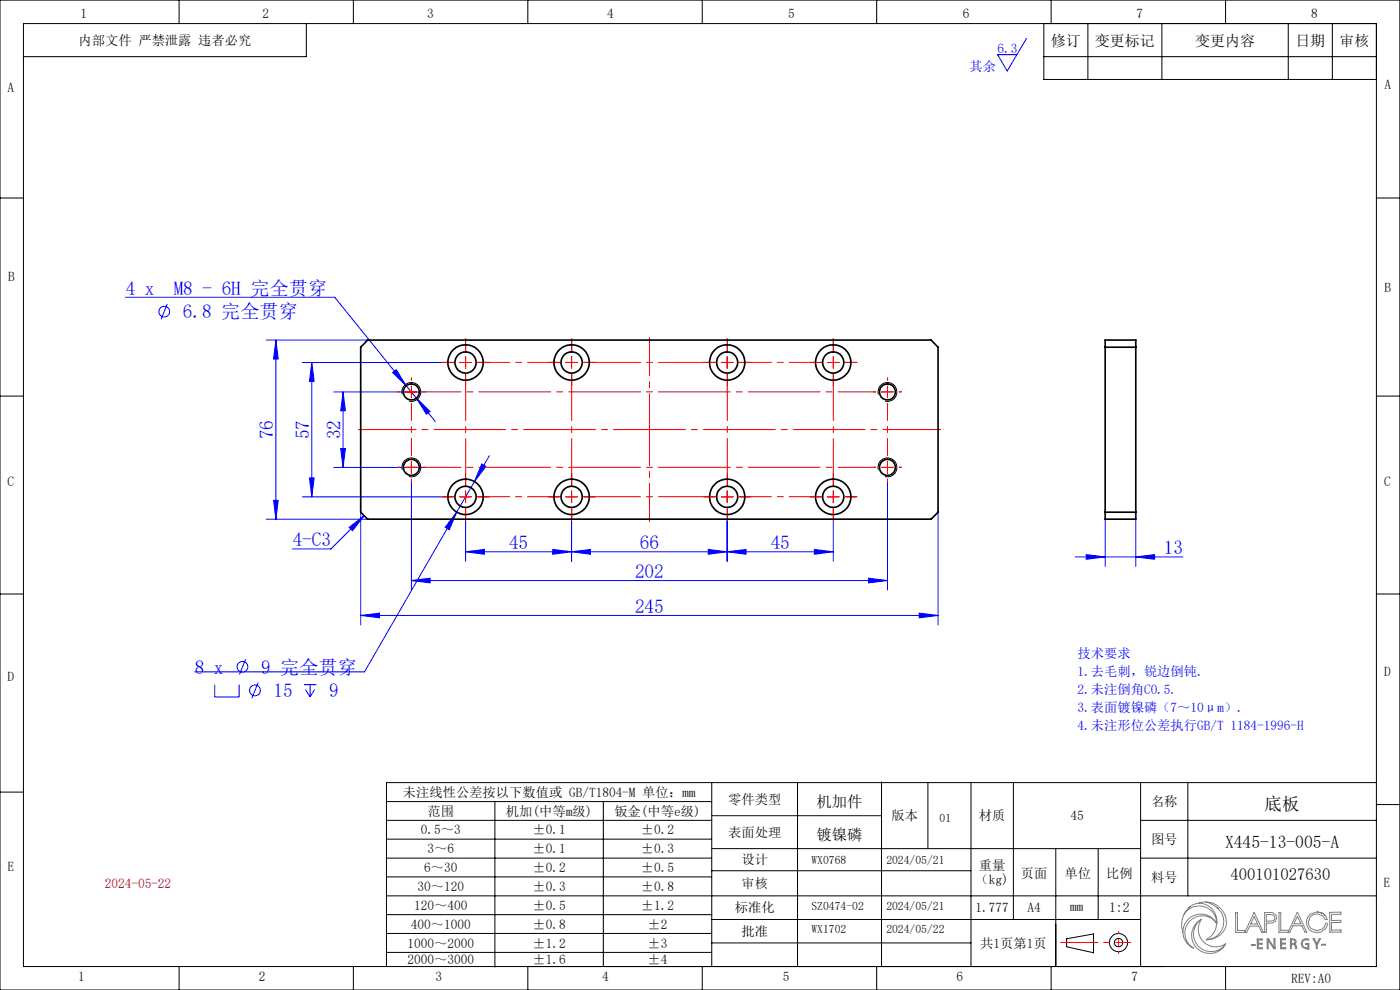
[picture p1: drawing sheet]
<svg xmlns="http://www.w3.org/2000/svg" width="297mm" height="210mm" viewBox="0 0 297 210" stroke-linecap="round" stroke-linejoin="round" font-family="sans-serif">
<g fill="none" stroke="#00f" stroke-width=".21">
<path d="M217.8 8.1l-4.1 7-2.1-3.5h4.1M26.6 63.1h44.4l15.2 18.7M35.5 64.5l-1.3 3.2M56.5 72.1h21.5M58.5 72.1v38M58.5 72.1l.5 4.1h-1zM64.1 76.9h29.7M66.1 76.9v28.5M66.1 76.9l.5 4h-.9zM83.3 79l.8-.6 2.1 3.4zM70.8 83.1h19.4M70.8 99.2h19.4"/>
<path d="M72.3 95.1h1l-.5 4.1zM72.8 83.1v16.1M72.8 83.1l.5 4h-1zM86.2 81.8l2.1 2.6M88.3 84.4l2.9 2.9-.7 .6zM88.3 84.4l4 5M102.2 98.4l.9 .5-2.5 3.3zM103.8 96.7l-26.5 45.8h-36M56.5 110.1h21.5M58 106.1h1l-.5 4zM64.1 105.4h29.7M65.7 101.4h.9l-.5 4z"/>
<path d="M74.1 111.9l3.2-2.5-2.5 3.2zM76.5 108.6v24M77.3 109.4l-7.1 7h-8.1M87.3 102.1v23.1M96.9 108.6l-1.6 3.8-.9-.5zM98.8 117l4-.5v1.1zM98.8 117h78M98.8 110.4v8.7M117.3 116.5l3.9 .5-3.9 .6zM121.2 117l4.1-.5v1.1zM121.2 110.4v8.7M150.2 116.5l4.1 .5-4.1 .6z"/>
<path d="M154.3 117l4-.5v1.1zM154.3 110.4v8.7M172.8 116.5l4 .5-4 .6zM176.8 110.4v8.7M188.3 102.1v23.1M199 108.6v24M228.1 118.1h22.9M230.4 117.6l4.1 .5-4.1 .5zM234.5 110.1v10M240.9 118.1l4-.5v1zM240.9 110.1v10M52.1 139.8l-1.3 3.3"/>
<path d="M76.5 130.6l4-.5v.9zM76.5 130.6h122.5M87.3 123.1l4-.4v.9zM87.3 123.1h101M184.3 122.7l4 .4-4 .5zM195 130.1l4 .5-4 .4zM45.5 145.2v2.6h5.2v-2.6M54.8 144.8l-1.4 3.3M64.5 145.2h2.6M64.8 146.3l1 1.5M65.8 145.2v2.6M66.7 146.3l-.9 1.5"/>
<circle cx="34.9" cy="66.1" r="1.13"/>
<circle cx="51.4" cy="141.4" r="1.14"/>
<circle cx="54.1" cy="146.5" r="1.15"/>
</g>
<g fill="none" stroke="#000" stroke-width=".21">
<path d="M0 0h297v210h-297zM5 5h287v200h-287zM38 0v5M65 5v7h-60M75 0v5M112 0v5M149 0v5M186 0v5M221.4 5v11.9h70.6M221.4 12h70.6M223 0v5M230.8 5v11.9"/>
<path d="M246.5 5v11.9M260 0v5M273.3 5v11.9M282.6 5v11.9M0 42h5M292 42h5M0 84h5M85.3 83.7a2 2 0 0 1 1.8-2.5 2 2 0 0 1 2.2 2.1 2 2 0 0 1-2.6 1.8M85.3 99.7a2 2 0 0 1 1.8-2.6 2 2 0 0 1 2.2 2.2 2 2 0 0 1-2.6 1.8M186.3 99.7a2 2 0 0 1 1.8-2.6 2 2 0 0 1 2.2 2.2 2 2 0 0 1-2.6 1.8M186.3 83.7a2 2 0 0 1 1.8-2.5 2 2 0 0 1 2.2 2.1 2 2 0 0 1-2.6 1.8M292 84h5"/>
<path d="M0 126h5M292 126h5M0 168h5M82 174h69M82 170h69M82 178h69M105 170v35.1M128 170v35M151 173h36M151 166v39M169.2 166v39M187 165.8v39.2"/>
<path d="M196.8 166v14M206 166v39M215 166v29M242 166v39M242 174h50M252 166v24M292 166h-210v39M292 170.7h5M82 190h210M82 182h69M82 186h69M82 194h69"/>
<path d="M82 198h69M151 180h91M151 184.7h55M151 195h91M224 180v25M226.3 199.1l5.7-1v4l-5.7-1.3zM233 180v15M242 182h50M38 205v5M75 205v5M82 202h69M112 205v5"/>
<path d="M149 205v5M151 200h55M186 205v5M223 205v5M260 205v5"/>
<circle cx="237.3" cy="199.9" r="1.92"/>
<circle cx="237.3" cy="199.9" r=".89"/>
</g>
<g fill="none" stroke="#808080" stroke-width=".21">
<path d="M251.2 194a3.7 3.7 0 0 1 4.2-1.7 3.7 3.7 0 0 1 2.7 3.6M252.6 192.2a4.9 4.9 0 0 0-1.6 5.6M254.2 191.6a4.3 4.3 0 0 1 4.6 1 4.3 4.3 0 0 1 1.1 4.5 4.4 4.4 0 0 1-4.1 2.2M254.2 191.6a3.3 3.3 0 0 0-2.1 1M254.2 191.6a3.8 3.8 0 0 1 3.9 4.3M254.9 195a3.8 3.8 0 0 0-1 6.1 3.8 3.8 0 0 0 6.1-.9M254.9 195a3.7 3.7 0 0 0 .4 4.7 3.7 3.7 0 0 0 4.7 .5M254.9 195a3.7 3.7 0 0 0-.6 5.7 3.7 3.7 0 0 0 5.7-.5M255.7 191.3a5.7 5.7 0 0 1 2.9 1.6M258.1 192.4a3.8 3.8 0 0 1 1.3 4.3 3.8 3.8 0 0 1-3.6 2.6M258.1 195.9a3.7 3.7 0 0 0-5.7-.5 3.7 3.7 0 0 0 .9 5.7 3.7 3.7 0 0 1-2.3-3.3M258.1 195.9a4.2 4.2 0 0 1-2.3 3.4"/>
<path d="M258.1 195.9a3.8 3.8 0 0 0-4.3-1.9 3.8 3.8 0 0 0-2.8 3.8M264.1 197.7l2-4.1 1.9 4.2h-.3l-.7-1.4-1.9 .1-.6 1.3h-2.4v-4.2h.4v3.8h1.6v.4M266.1 194.4l.7 1.6h-1.5zM266.7 199.2h1.1v.2h-.9v.7h.8v.2h-.8v.7h.9v.3h-1.1zM268.3 193.6a2.75 2.75 0 0 1 2.4 .5l.2 .6a1.5 1.5 0 0 1-1.9 1.1h-.4l.1 2h-.4zM268.6 194l1.5 .1a.69 .69 0 0 1 0 1.2l-1.5 .1zM269 199.4v1.9h-.2v-2.1h.3l1.2 1.8M269 199.4l1.2 1.9h.3v-2.2h-.2v1.9M269 199.4h.1M271.6 199.1h1.1v.2h-.8v.8h.8v.2h-.8v.7h.9v.3h-1.1zM273.3 197.6l2-4.1 1.9 4.2h-.4l-.6-1.3h-1.9l-.7 1.4h-2.3v-4.2h.4v3.7h1.6v.5M274 199.3l.6 .1 .1 .6-.7 .1z"/>
<path d="M275.2 194.4l.8 1.6h-1.5zM276.4 199.3l.7-.2 .5 .1v.3l-.6-.2-.6 .3-.1 .6 .2 .7 .5 .1 .5-.1v-.6h-.5v-.2h.7v1.2h-.2v-.1l-.5 .1-.8-.4-.2-.7zM278.6 199.1h.2l.5 1.1 .6-1.1h.2l-.7 1.3v.8h-.2v-.8zM279.4 193.4l1.1 .3 .7 .6M279.4 193.4l-1.4 .5a2.26 2.26 0 0 0-.1 3.4 2.26 2.26 0 0 0 3.3-.4M279.4 193.4l1.2 .3 .6 .6 .4 .7h-.5l-.5-.8-1.2-.4-.8 .2-.6 .5-.5 1.1 .2 .8 .5 .6 1.2 .4M281.1 197.1l.4-.6 .2-.6h-.5l-.2 .7-.5 .5-1.1 .3M282.1 193.5h2.3v.4h-1.9v1.4l1.9-.1v.5h-1.9v1.6h2v.4h-2.4zM265.5 200.4l.7-.1v.2h-.7zM270.3 201h.1M273.8 201.3v-2.2h.6l.4 .2 .2 .4-.1 .4-.3 .1 .4 .3 .1 .7h-.3l-.2-.8-.6-.1v1M274.8 200.8h.1"/>
<path d="M279.3 200.2h.1M280.4 200.3h.8v.2h-.8z"/>
</g>
<path d="M76 91.1h123.5" fill="none" stroke="#f00" stroke-width=".21" stroke-dasharray="15.2 1.3 1.3 1.3" stroke-dashoffset="3"/>
<path d="M185.8 99.1h-96M185.8 83.1h-96M137.8 110.6v-39" fill="none" stroke="#f00" stroke-width=".21" stroke-dasharray="15.2 1.3 1.3 1.3" stroke-dashoffset="7.2"/>
<path d="M225 199.9h14.9" fill="none" stroke="#f00" stroke-width=".21" stroke-dasharray="15.2 1.3 1.3 1.3" stroke-dashoffset="7.4"/>
<path d="M237.3 202.2v-4.6" fill="none" stroke="#f00" stroke-width=".21" stroke-dasharray="15.2 1.3 1.3 1.3" stroke-dashoffset="14.8"/>
<g fill="none" stroke="#f00" stroke-width=".21" stroke-dasharray="15.2 1.3 1.3 1.3">
<path d="M96.3 76.9h-2.5M98.8 79.4v2.5M98.8 74.4v-2.5M101.3 76.9h2.5M118.8 76.9h-2.5M121.3 79.4v2.5M121.3 74.4v-2.5M121.3 76.9h-1.3M121.3 76.9v1.2M121.3 76.9h1.2M121.3 76.9v-1.3M123.8 76.9h2.5"/>
<path d="M151.8 76.9h-2.5M154.3 79.4v2.5M154.3 74.4v-2.5M154.3 76.9h-1.3M154.3 76.9v1.2M154.3 76.9h1.2M154.3 76.9v-1.3M156.8 76.9h2.5M174.3 76.9h-2.5M176.8 79.4v2.5M176.8 74.4v-2.5M176.8 76.9h-1.3"/>
<path d="M176.8 76.9v1.2M176.8 76.9h1.2M176.8 76.9v-1.3M179.3 76.9h2.5M84.8 83.1h-.5M84.8 99.1h-.5M87.3 85.6v.5M87.3 80.6v-.4M87.3 96.6v-.4M87.3 99.1h-1.3M87.3 99.1v1.3M87.3 99.1h1.2"/>
<path d="M87.3 99.1v-1.2M89.8 83.1h.4M89.8 99.1h.4M185.8 99.1h-.5M185.8 83.1h-.5M188.3 96.6v-.4M188.3 85.6v.5M188.3 80.6v-.4M188.3 99.1h-1.3M188.3 99.1v1.3M188.3 99.1h1.2M188.3 99.1v-1.2"/>
<path d="M188.3 83.1h-1.3M188.3 83.1v1.3M188.3 83.1h1.2M188.3 83.1v-1.2M190.8 99.1h.4M190.8 83.1h.4M87.3 101.6v.5M96.3 105.4h-2.5M98.8 107.9v2.5M98.8 102.9v-2.5M98.8 105.4h-1.3M98.8 105.4v1.2"/>
<path d="M98.8 105.4h1.2M98.8 105.4v-1.3M101.3 105.4h2.5M118.8 105.4h-2.5M121.3 107.9v2.5M121.3 102.9v-2.5M121.3 105.4h-1.3M121.3 105.4v1.2M121.3 105.4h1.2M121.3 105.4v-1.3M123.8 105.4h2.5M151.8 105.4h-2.5"/>
<path d="M154.3 107.9v2.5M154.3 102.9v-2.5M154.3 105.4h-1.3M154.3 105.4v1.2M154.3 105.4h1.2M154.3 105.4v-1.3M156.8 105.4h2.5M174.3 105.4h-2.5M176.8 107.9v2.5M176.8 102.9v-2.5M176.8 105.4h-1.3M176.8 105.4v1.2"/>
<path d="M176.8 105.4h1.2M176.8 105.4v-1.3M179.3 105.4h2.5M188.3 101.6v.5"/>
</g>
<path d="M118.8 76.9h-17.5M174.3 76.9h-17.5M118.8 105.4h-17.5M174.3 105.4h-17.5" fill="none" stroke="#f00" stroke-width=".21" stroke-dasharray="15.2 1.3 1.3 1.3" stroke-dashoffset="8.4"/>
<path d="M151.8 76.9h-28M151.8 105.4h-28" fill="none" stroke="#f00" stroke-width=".21" stroke-dasharray="15.2 1.3 1.3 1.3" stroke-dashoffset="3.1"/>
<path d="M98.8 102.9v-23.5M121.3 102.9v-23.5M154.3 102.9v-23.5M176.8 102.9v-23.5" fill="none" stroke="#f00" stroke-width=".21" stroke-dasharray="15.2 1.3 1.3 1.3" stroke-dashoffset="5.4"/>
<path d="M87.3 96.6v-11M188.3 96.6v-11" fill="none" stroke="#f00" stroke-width=".21" stroke-dasharray="15.2 1.3 1.3 1.3" stroke-dashoffset="11.6"/>
<g fill="none" stroke="#f00" stroke-width=".21">
<path d="M97.5 76.9h2.5M98.8 75.6v2.5M120 76.9h2.5M121.2 75.6v2.5M153 76.9h2.5M154.3 75.6v2.5M175.5 76.9h2.5M176.8 75.6v2.5M86 99.2h2.5M86 83.1h2.5M87.3 81.9v2.5M87.3 97.9v2.5"/>
<path d="M187 99.2h2.5M187 83.1h2.5M188.3 81.9v2.5M188.3 97.9v2.5M97.5 105.4h2.5M98.8 104.1v2.5M120 105.4h2.5M121.2 104.1v2.5M153 105.4h2.5M154.3 104.1v2.5M175.5 105.4h2.5M176.8 104.1v2.5"/>
</g>
<g fill="#00f">
<path d="M74.1 111.9l3.2-2.5-2.5 3.2zM88.3 84.4l2.2 3.5 .7-.6zM83.3 79l2.9 2.8-2.1-3.4zM102.2 98.4l-1.6 3.8 2.5-3.3zM96.9 108.6l-2.5 3.3 .9 .5zM230.4 117.6l4.1 .5-4.1 .5zM240.9 118.1l4-.5v1z"/>
<path d="M121.2 117l4.1-.5v1.1zM150.2 116.5l4.1 .5-4.1 .6zM98.8 117l4-.5v1.1zM117.3 116.5l3.9 .5-3.9 .6zM154.3 117l4-.5v1.1zM172.8 116.5l4 .5-4 .6zM87.3 123.1l4-.4v.9zM184.3 122.7l4 .4-4 .5zM76.5 130.6l4-.5v.9zM195 130.1l4 .5-4 .4z"/>
<path d="M72.8 83.1l.5 4h-1zM72.3 95.1h1l-.5 4.1zM66.1 76.9l.5 4h-.9zM65.7 101.4h.9l-.5 4zM58.5 72.1l.5 4.1h-1zM58 106.1h1l-.5 4z"/>
</g>
<g fill="none" stroke="#000" stroke-width=".35">
<path d="M78 72.1h119.5l1.5 1.6v34.9l-1.5 1.5h-119.5l-1.5-1.5v-34.9zM234.5 72.1h6.4v38h-6.4zM234.5 73.7h6.4M234.5 108.6h6.4"/>
<circle cx="98.8" cy="76.9" r="2.25"/>
<circle cx="98.8" cy="76.9" r="3.7"/>
<circle cx="121.2" cy="76.9" r="3.7"/>
<circle cx="121.3" cy="76.9" r="2.25"/>
<circle cx="154.3" cy="76.9" r="2.25"/>
<circle cx="154.3" cy="76.9" r="3.7"/>
<circle cx="176.8" cy="76.9" r="2.25"/>
<circle cx="176.8" cy="76.9" r="3.7"/>
<circle cx="87.3" cy="99.1" r="1.7"/>
<circle cx="87.3" cy="83.1" r="1.7"/>
<circle cx="188.3" cy="99.1" r="1.7"/>
<circle cx="188.3" cy="83.1" r="1.7"/>
<circle cx="98.8" cy="105.4" r="2.25"/>
<circle cx="98.8" cy="105.4" r="3.8"/>
<circle cx="121.2" cy="105.4" r="3.8"/>
<circle cx="121.3" cy="105.4" r="2.25"/>
<circle cx="154.3" cy="105.4" r="2.25"/>
<circle cx="154.3" cy="105.4" r="3.8"/>
<circle cx="176.8" cy="105.4" r="2.25"/>
<circle cx="176.8" cy="105.4" r="3.8"/>
</g>
<g font-size="4.1" fill="#00f">
<text x="26.7" y="62.5">4 x</text>
<text x="36.9" y="62.5">M8 - 6H 完全贯穿</text>
<text x="38.8" y="67.5">6.8 完全贯穿</text>
<text x="58" y="93.2" transform="rotate(-90 58 93.2)">76</text>
<text x="65.6" y="93.2" transform="rotate(-90 65.6 93.2)">57</text>
<text x="72.2" y="93.2" transform="rotate(-90 72.2 93.2)">32</text>
<text x="62.1" y="115.8">4-C3</text>
<text x="108" y="116.5">45</text>
<text x="135.7" y="116.5">66</text>
<text x="163.5" y="116.5">45</text>
<text x="246.9" y="117.6">13</text>
<text x="134.7" y="122.6">202</text>
<text x="134.7" y="130">245</text>
<text x="41.3" y="142.9">8 x</text>
<text x="55.4" y="142.9">9 完全贯穿</text>
<text x="58" y="147.9">15</text>
<text x="69.8" y="147.9">9</text>
</g>
<g font-size="3.7">
<text x="268.3" y="171.9">底板</text>
<text x="259.9" y="179.8">X445-13-005-A</text>
</g>
<text font-size="3.5" x="261.1" y="186.6">400101027630</text>
<g font-size="3.3">
<text x="173.2" y="171.2">机加件</text>
<text x="173.2" y="178.2">镀镍磷</text>
</g>
<g font-size="3.2">
<text x="222.9" y="9.8">修订</text>
<text x="232.3" y="9.8">变更标记</text>
<text x="253.5" y="9.8">变更内容</text>
<text x="274.8" y="9.8">日期</text>
<text x="284.2" y="9.8">审核</text>
</g>
<text font-size="2.9" x="235.3" y="193.4">1:2</text>
<g font-size="2.8">
<text x="17.1" y="3.7">1</text>
<text x="55.7" y="3.7">2</text>
<text x="90.6" y="3.7">3</text>
<text x="128.8" y="3.7">4</text>
<text x="167.2" y="3.7">5</text>
<text x="204.2" y="3.7">6</text>
<text x="241.1" y="3.7">7</text>
<text x="278.2" y="3.7">8</text>
<text x="16.7" y="9.5">内部文件 严禁泄露 违者必究</text>
<text x="1.6" y="19.5">A</text>
<text x="293.7" y="18.9">A</text>
<text x="1.7" y="59.6">B</text>
<text x="293.7" y="61.8">B</text>
<text x="1.6" y="103">C</text>
<text x="293.6" y="103.1">C</text>
<text x="293.6" y="143.3">D</text>
<text x="1.6" y="144.5">D</text>
<text x="85.5" y="169.1">未注线性公差按以下数值或 GB/T1804-M 单位：mm</text>
<text x="90.7" y="173">范围</text>
<text x="107.3" y="173">机加(中等m级)</text>
<text x="130.3" y="173">钣金(中等e级)</text>
<text x="154.5" y="170.5">零件类型</text>
<text x="189.1" y="174">版本</text>
<text x="207.7" y="174">材质</text>
<text x="227.1" y="174">45</text>
<text x="244.2" y="171">名称</text>
<text x="89.3" y="177">0.5～3</text>
<text x="113" y="177">±0.1</text>
<text x="136" y="177">±0.2</text>
<text x="154.5" y="177.5">表面处理</text>
<text x="244.2" y="179">图号</text>
<text x="1.6" y="184.8">E</text>
<text x="90" y="185">6～30</text>
<text x="90.7" y="181">3～6</text>
<text x="113" y="181">±0.1</text>
<text x="113" y="185">±0.2</text>
<text x="136" y="181">±0.3</text>
<text x="136" y="185">±0.5</text>
<text x="157.3" y="183.3">设计</text>
<text x="207.7" y="184.6">重量</text>
<text x="88.6" y="189">30～120</text>
<text x="113" y="189">±0.3</text>
<text x="136" y="189">±0.8</text>
<text x="157.3" y="188.4">审核</text>
<text x="207" y="187.4">（kg)</text>
<text x="216.5" y="186.3">页面</text>
<text x="225.8" y="186.3">单位</text>
<text x="234.7" y="186.2">比例</text>
<text x="244.2" y="187">料号</text>
<text x="293.5" y="188.2">E</text>
<text x="87.1" y="197">400～1000</text>
<text x="87.9" y="193">120～400</text>
<text x="113" y="193">±0.5</text>
<text x="113" y="197">±0.8</text>
<text x="136" y="193">±1.2</text>
<text x="137.4" y="197">±2</text>
<text x="155.9" y="193.5">标准化</text>
<text x="207" y="193.5">1.777</text>
<text x="218" y="193.5">A4</text>
<text x="227" y="193.2">mm</text>
<text x="86.4" y="201">1000～2000</text>
<text x="113" y="201">±1.2</text>
<text x="137.4" y="201">±3</text>
<text x="157.3" y="198.5">批准</text>
<text x="207.9" y="201">共1页第1页</text>
<text x="16.6" y="208.2">1</text>
<text x="54.9" y="208.2">2</text>
<text x="86.4" y="204.5">2000～3000</text>
<text x="92.4" y="208.2">3</text>
<text x="113" y="204.5">±1.6</text>
<text x="127.8" y="208.2">4</text>
<text x="137.4" y="204.5">±4</text>
<text x="166" y="208.2">5</text>
<text x="202.9" y="208.2">6</text>
<text x="240" y="208.2">7</text>
<text x="273.9" y="208.4">REV:A0</text>
</g>
<g font-size="2.8" fill="#00f">
<text x="211.6" y="11.2">6.3</text>
<text x="205.7" y="15">其余</text>
<text x="228.6" y="139.6">技术要求</text>
<text x="228.6" y="143.5">1.去毛刺，锐边倒钝.</text>
<text x="228.6" y="147.3">2.未注倒角C0.5.</text>
<text x="228.6" y="151.1">3.表面镀镍磷（7～10μm）.</text>
<text x="228.6" y="154.9">4.未注形位公差执行GB/T 1184-1996-H</text>
</g>
<text font-size="2.8" fill="#8b0000" x="22.2" y="188.4">2024-05-22</text>
<g font-size="2.5">
<text x="199.3" y="174.4">01</text>
<text x="172.2" y="183.2">WX0768</text>
<text x="188" y="183.2">2024/05/21</text>
<text x="172.2" y="193.1">SZ0474-02</text>
<text x="188" y="193.1">2024/05/21</text>
<text x="172.2" y="198">WX1702</text>
<text x="188" y="198">2024/05/22</text>
</g>
</svg>
